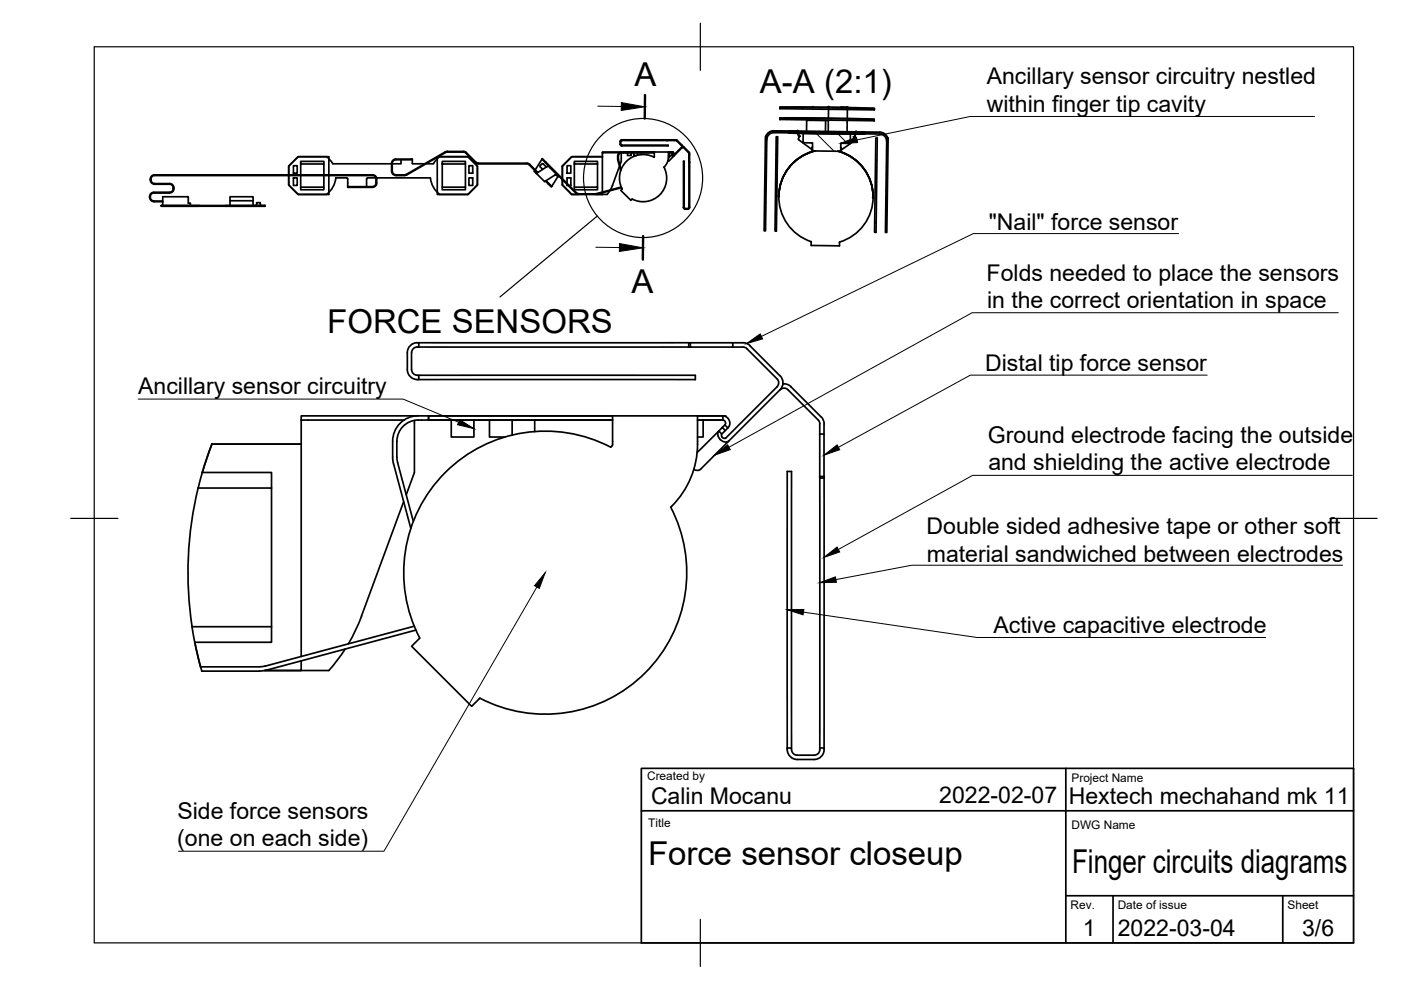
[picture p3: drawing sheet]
<svg xmlns="http://www.w3.org/2000/svg" width="297mm" height="210mm" viewBox="0 0 297 210" stroke-linecap="round" stroke-linejoin="round" font-family="sans-serif">
<!-- layer: Visible -->
<g fill="none" stroke="#000" stroke-width=".36">
<path d="M32.8 37.1h46.2M32.8 37.1a1.01 1.01 0 0 0-.9 1 1.01 1.01 0 0 0 .9 1h3.2M36 38.9h-3.2a.85 .85 0 0 1-.8-.8 .85 .85 0 0 1 .8-.9h46.2a.72 .72 0 0 1 .7 .8v.8a.75 .75 0 0 1-.7 .8M36 38.9a.9 .9 0 0 1 .9 .9M36 39.1a.75 .75 0 0 1 .7 .7M36.7 39.8v.2M36.9 39.8v.2M62.2 35.1h.8v1.6h-.8zM62.2 37.7h.8v1.6h-.8zM63.8 34.2h4.9v.6h-4.9zM63.8 39.7h4.9M63.8 34.8v2.3"/>
<path d="M63.8 37.2v2.5M68.7 37.2v3h-4.9v-.5M68.7 34.8v2.3M69.7 37.2v4h-6.5l-2-2v-2v2l2 2h6l1.2-1.3 .5-1 .3-1.2M74 39.6h5M74 39.6h-.3M79 37.1a.87 .87 0 0 1 .9 .9v.8a.94 .94 0 0 1-.9 .9h-5.3v-1.9l-2.5-.1M79.7 37.7l-1.9 .1-.1 1.8M79.8 37.7h11.4M83 34.7h-12.4l-.8-1-.6-.5h-6l-2 2v1.9v-1.9l2-2h6.5v3.9M83 34.6v1.7M83 36.3a.9 .9 0 0 0 .9 .9"/>
<path d="M83.9 33.7h3.5v.2h-3.5M83.9 37.1h1.9M83.9 33.7a.9 .9 0 0 0-.9 .9M83.9 33.9a.79 .79 0 0 0-.7 .7v1.7a.75 .75 0 0 0 .7 .8M85 33.9v.8h-1.8M86.2 37l-.4 .1M87.4 33.9v.8h2.6M90.3 34.7h1.6l1.3-1.5h6l2 2v4l-2 2h-6l-.8-.8-.7-1-.4-1.7M92.9 33.2h6.3l2 2v4l-2 2h-6.5v-7.8M93.8 39.7h4.9v.5h-4.9zM93.8 34.8h4.9v-.6h-4.9v5.5M94.5 32.3l-8.4 4.8-2.2 .1"/>
<path d="M94.8 32.3h3.4M94.8 32.1h3.4M94.9 32.2l-.4 .1M94.9 32.1l-.5 .1-8.3 4.8M98.2 32.1l.7 .2M98.2 32.2l.6 .2M98.7 34.8v4.9M98.8 32.5l2 2 .6 .2M98.9 32.4l2 2 .5 .2M99.4 37.7h.8v1.6h-.8zM99.4 35.1h.8v1.6h-.8zM101.4 34.6h10.3"/>
<path d="M101.4 34.7h10.3M111.7 34.6l.6 .2M111.7 34.7l.5 .2M112.2 35l1.7 1.7M112.3 34.9l1.7 1.7M113.3 36.3l2.2 2.2 .2-.1M113.4 36.2l-.1 .1zM113.4 36.2l.4 .5M113.8 36.7l.1-.1-.2 .2zM113.9 36.6l2.3-1.4 2.2 2.1M114.9 33.7l7.4 7.4 .4 .1h3.8M114.9 34.8l-.4 .4 .6 .7"/>
<path d="M114.9 34.7h.3M115 33.6l-1.5 2.4M115 33.6l7.4 7.4 .3 .1h3.8M115.2 34.8l.6 .6M115.8 38.3l1.2 1.2-.1 .1-1.3-1.2M116.6 35.5h.1M117.8 37.1l-2.1 1.3M117.8 37l.2-.1zM117.9 37l.4 .4M118.2 37.5l-1.2 2M118.4 37.3l-.2 .2zM119.2 38.1v1.1l2 2h1.4"/>
<path d="M120.2 35.1h.8v1.6h-.8zM120.2 38.9v-1.2h.8v1.6h-.3M120.2 39.1v.2h.3M121.8 34.2h4.9v.6h-4.9zM121.8 34.8v4.9M126.7 34.8v5.4h-4.9v-.5h4.9M127.7 33.2h-6.5l-2 2v2.7M127.7 32.4h3.7M127.7 32.4v.8M127.7 33.2v7.5M131 33.7l.6 2.5M131.1 33.7l.6 2.3"/>
<path d="M131.3 35.3l-1.9 5M131.5 30v.6M131.5 30.6l.2 .3h.2v-.1M131.7 32.4v1.8l-.3 .8M131.7 39.7l-5.3 1.4M131.8 39.8l-5.3 1.4M131.9 32.2a1.05 1.05 0 0 0-.9 1.5M131.9 32.4a.75 .75 0 0 0-.8 .7v.6M131.9 29.8l-.3 .2v.6l.3 .2M131.9 29.6l-.2 .1-.2 .3M131.9 29.6v.2M131.9 29.6h9.5"/>
<path d="M131.9 29.8h9.5M131.9 30.8h9.8M131.9 30.9h9.8M132.2 32.2v.2h-.4M133 32.4v.6h.8v-.6M134.4 32.4v.6h.5M135.2 32.4v.5M136 32.4v.4M141.4 29.6v.2M141.5 29.6l2 .1 1.2 1.3v.3M141.6 30.8v.1M141.7 32.4h.9"/>
<path d="M141.8 34.1h-.2M141.9 32.4v.6h-.2M142.5 32.8l.1-.2 .1 .1-.1 .2zM142.6 32.6l.1-.1v.2M142.6 32.9l.1 .1M142.6 32.2h-14.9v.2M142.6 32.2a.24 .24 0 0 1 .3 .2 .24 .24 0 0 1-.1 .3M142.6 32.2l.1 .3M142.7 32.3l-1-.1v.2a3.6 3.6 0 0 1-.9 3 5 5 0 0 1-.9 5.9 5 5 0 0 1-5.9 .9l-.2 .3-2.2-2.1 .3-.3a5.1 5.1 0 0 1 .9-5.9 5.1 5.1 0 0 1 5.9-.9v-1.1h-6.5v.2h6.5M142.8 33.1l-.3-.1v-.3l-.8 .8M143 29.6v.2h-1.5M143 29.8h.5l1 1.1 .1 .3"/>
<path d="M144.5 31.2l-1.8 1.8M144.7 31.1l.3 .1 1.1 1.1M146 32.4l-1.1-1.1h-.3l-2.8 2.8M146 32.4v.5M146 34.4h.2zM146.1 34.4v9.5M146.1 32.2l.1 2.2M146.2 32.9h-.2v1.5M146.2 34.4v9.5M162.3 29h.3l-.3 20h-.3zM164.6 29h.3l-.3 20h-.3zM165.3 25.3l20 .3"/>
<path d="M165.3 25l20 .3M165.3 25v.3M165.4 22.8v.2l20 .3v-.2M165.4 22.7l20 .3M165.4 25.3h.1M165.4 25h10l10 .3M165.4 22.7h14.3l-1.3 .1 7 .2M165.4 22.7v.3M167.3 27.9l16 .2v.3l-16-.2zM167.3 28.2l-3.2-.1a1.49 1.49 0 0 0-1.5 1.5M169.1 27.8l-5-.1a1.75 1.75 0 0 0-1.7 1.2M169.2 28.3l.1 .3"/>
<path d="M169.2 28.3l.1 .4M169.6 28.9l-.3-.3 .2 .4M169.6 28.9l-.3 .4v.3l2.8 2.1M170.3 28.3l10 .1v2h-2l-.1 1.7-5.9-.1v-1.7h-2zM171 27.8v-2.3l4 .1v2.3M172.1 31.7l.2 .4M172.2 32.1a10 10 0 0 0-7.1 9.5M172.3 31.1l-.2 .4 .2 .2M172.9 32a10 10 0 0 0-7.8 9.6 10 10 0 0 1 7.1-9.5M172.9 32a10 10 0 0 0-7.8 9.3 10 10 0 0 0 6.9 9.9v.8l6 .1v-.7a10.1 10.1 0 0 0 7.1-9.8 10.1 10.1 0 0 0-7.5-9.5M175.6 25.5v2.4M175.7 23.2l-.1 1.8"/>
<path d="M177.6 32a10 10 0 0 1 7.5 9.8 10 10 0 0 0-6.9-9.6M178.2 32.1v.1M178.2 32.2a10 10 0 0 1 6.9 9.6M178.3 31.2l.1 .4-.1 .2M179.6 25.5v2.4M179.7 22.8h.1M179.7 23.2l-.1 1.9M180.9 29l.4-.2v.2l-.2 .1M180.9 29l.3 .4v.4l-2.8 2M181.4 28.4l-.1 .4 .1-.3M181.5 28h5a1.74 1.74 0 0 1 1.7 1.3M183.3 28.4h3.2a1.49 1.49 0 0 1 1.5 1.5"/>
<path d="M185.3 25.3v.3M185.4 25.6h.1M185.4 23v.3M185.7 29.3h.3l-.3 20-.3-.1zM186.5 28.1l-19.2-.3v.1l16 .2v.3l-16-.2v-.3l-3.2-.1a1.74 1.74 0 0 0-1.7 1.1M186.5 28.1a1.81 1.81 0 0 1 1.7 1.2M188 29.3h.3l-.3 20h-.3zM31.7 41.7v.2M31.7 41.9a.9 .9 0 0 0 .9 .8M32.6 40.9h3.4M32.6 40.8h3.4M32.6 42.6h1.9"/>
<path d="M32.6 42.8h1.9M32.6 40.9a.85 .85 0 0 0-.7 .9 .85 .85 0 0 0 .7 .8M32.6 40.8a.9 .9 0 0 0-.9 .9M34.2 43.6h8v.1h-8zM34.2 43.6h22v.1h-2v-.1M34.2 43.6v.1h8v-.1M34.5 43.6v-1.9h5.4v1.4h.5v.5M36.7 40a.75 .75 0 0 1-.7 .8M36.9 40a.9 .9 0 0 1-.9 .9M42.2 43.7h12M48.8 43.6v-1h4.9v1M48.8 42.6v-.9h4.9v.9"/>
<path d="M54.2 43.6h2v.1h-2zM54.2 43.6h-6.5v.1M54.4 43.6v-.6h.8v.6M127.7 40.9v.3M129.3 40.5l-.6 .7h-2.3M144.9 44l.4 .2h.5M144.9 44l.2 .3 .7 .1M145.1 44v-9.7l-.2-.1v9.8M146.2 44v.2l-.4 .2M146.2 44l-.4 .2M86.4 78.4a2.11 2.11 0 0 0 2.1 2.1M87.3 78.4a1.28 1.28 0 0 0 1.5 1.2"/>
<path d="M88.8 79.6v.9h-.3M88.8 72.7a2.11 2.11 0 0 0-2.4 2.1v3.6M88.8 73.6a1.23 1.23 0 0 0-1.5 1.2l-.1 3.6M88.8 72.7v.9M88.8 79.6h58.6v.9M88.8 72.7h57.2M88.8 73.6h57.2M146 72.7h.4v.9h-.4M146 72.7v.9M146.4 72.7h11.1M155.4 72.7v.9h-9M155.4 73.6h2.1"/>
<path d="M157.5 72.7a2.11 2.11 0 0 1 1.5 .6M157.5 73.6l.9 .3M158.3 73.9l6.4 6.4a1.2 1.2 0 0 1 0 1.7l-10.8 10.9a.64 .64 0 0 1-.7-.2 .64 .64 0 0 1-.2-.7M159 73.3l6.4 6.4a2.11 2.11 0 0 1 0 2.9M44.9 94.2h19M44.9 94.2l-2 6h14.7v3.3M63.9 89.1h21.8M63.9 89.1v5.1M63.9 94.2v45M84.1 93.6v3.3M84.2 96.9l.1 1.2 3.3 12.4M87.9 89.1v11.1l-1.8 4.7"/>
<path d="M88.7 88.2a5.4 5.4 0 0 0-5.5 5.4l.2 4.4 3.7 14M88.7 89.1a4.5 4.5 0 0 0-4.5 4.5M88.8 80.5h58.6M90.9 88.2v.9h-2.3M95.7 89.1v3.6h4.8v-3.6M103.8 89.1v3.6h3.3M108.6 89.1v3.2M113.4 89.1v2.4M129.9 89.1h-39v-.9h39v6M129.9 94.2l-.4 .6a30 30 0 0 0-35.1 5.4 30 30 0 0 0-5.4 35.1M147.9 94.2a18.6 18.6 0 0 1-5.5 13.1M147.9 89.1h5.4"/>
<path d="M148.5 99.5a1.16 1.16 0 0 1-1.4 0M149.1 89.1v3.6h-1.2M153.1 90.6l.7 .7-.8 .7-.6-.6zM153.1 90.6l.6-.5 .6 .6-.5 .6M153.3 88.2h-89.4v.9M153.3 88.2l.4 .1a1.51 1.51 0 0 1 .6 2.4M153.3 88.2v.9l.4 .2 .1 .4-.1 .4M153.9 88.3v-.1h-6v6M154.5 93.5a1.58 1.58 0 0 1-1.8-.3 1.58 1.58 0 0 1-.3-1.8l-4.6 4.6M165.4 82.6l-16.9 16.9M165.4 82.6a1.18 1.18 0 0 1 1.7 0l6.6 6.7 .1 .6v2.1M166 81.4h.7l.7 .4 6.7 6.6a2.11 2.11 0 0 1 .6 1.5"/>
<path d="M174.7 89.9v11.1M174.7 92h-.9v9M42 103.5h15.6v29.4h-16.9M42.9 100.2a75.7 75.7 0 0 0-2.2 32.7M85.6 106.4l-9.2 25-1.4 2.9-1.1 2.2M142.4 107.3l-.2 .2a30 30 0 0 1-5.4 35.1 30 30 0 0 1-35.1 5.4l-1.7 1.7-12.7-12.7 1.7-1.7M173.8 101h.9v.4h-.9zM173.8 101.3v57.2M174.7 101.3v57.2M40.7 132.9l.6 3.3M41.3 136.2l1.2 5.2M57.6 132.9v3.3h-16.3"/>
<path d="M73.2 137.6l-1.7 2.4-1.8 2.2h-13.6h7.8v-2.1M87.8 132.8l-31.6 8.4M88.2 133.6l-31.8 8.5-1.4 .2M42.5 141.4l.3 .9M42.8 142.3h12.2M56.2 141.2l-1.2 .2h-12.5M167.8 158.5v-58.4v-.1h-.9v58.5M174.7 158.9a2.11 2.11 0 0 1-2.1 2.1h-3.6a2.17 2.17 0 0 1-2.1-2.4h.9a1.28 1.28 0 0 0 1.2 1.5h3.6a1.23 1.23 0 0 0 1.2-1.5h.9v.3"/>
</g>
<g fill="#000" stroke="#000" stroke-width=".21">
<circle cx="169.1" cy="27.8" r=".17"/>
<circle cx="172.4" cy="22.7" r=".17"/>
<circle cx="175.7" cy="22.7" r=".17"/>
<circle cx="178.2" cy="32.1" r=".17"/>
<circle cx="178.4" cy="22.8" r=".17"/>
<circle cx="179.7" cy="22.7" r=".17"/>
<circle cx="181.5" cy="28" r=".17"/>
<circle cx="165.1" cy="41.6" r=".17"/>
<circle cx="185.1" cy="41.8" r=".17"/>
<circle cx="185.1" cy="41.9" r=".17"/>
</g>
<!-- layer: Border -->
<path d="M20 9.9h267v190h-267zM148.5 4.9v10M15 109.9h10M282 109.9h10M148.5 194.9v10" fill="none" stroke="#000" stroke-width=".25"/>
<!-- layer: TitleBlock -->
<path d="M136 162.9h151v37h-151zM136 171.9h151M226 162.9v37M226 189.9h61M236 189.9v10M272 189.9v10" fill="none" stroke="#000" stroke-width=".36"/>
<!-- layer: Annotations -->
<path d="M131.7 21.8l5 .8-5 .8zM178.3 30.4l3.3-1.3 .2 1.1zM131.3 51.6l5 .9-5 .8zM158.3 72.8l2.9-2 .5 1.1zM97.5 89l3 1.9-3.5-.8zM151.5 96.5l2.8-2.2 .5 1zM174.7 96.5l2.8-2.2 .5 1zM174.7 118.2l2.8-2.2 .5 1zM115.6 121.4l-1.3 3.3-1-.5zM166.9 129.3l3.5-.1-.1 1.2zM173.8 123.5l3.3-1.2 .2 1.2z" fill="#000" stroke="#000" stroke-width=".21"/>
<path d="M126.7 22.5l5 .1M278.7 24.7h-73l-24 5M126.3 52.4l5 .1M249.9 49.5h-43.5l-45 21.8M255.9 79.5h-50.2l-27.9 15.3M283.7 66.3h-77.6l-51.5 28.5M29.3 84.6h56.2l11.7 4.9M284.6 119.8h-91.3l-16.1 3.1M286.7 100.8h-80.5l-28.4 15.7M113.8 124.5l-32.4 56h-43.6M170.3 129.8l36.8 5.4h61.2" fill="none" stroke="#000" stroke-width=".21"/>
<!-- layer: Hatching -->
<g fill="none" stroke="#000" stroke-width=".21">
<path d="M162.5 36.4l-.3 .5M162.6 29.9l-.3 .5M164.8 38.8l-.4 .5M164.8 32.3l-.3 .5M165.4 25l-.1 .1M166.7 22.7l-.2 .4M167.4 27.9l-.1 .2M168.5 28l-.3 .3M169 25.1l-.2 .3M170.3 30l.3 .3M170.3 22.8l-.1 .3M171 28l-.2 .3"/>
<path d="M172.3 32h.1M172.7 25.1l-.2 .3M172.9 28l-.3 .3M173.1 28.3l3.7 3.8M174 22.9l-.2 .2M174.6 28l-.1 .3M176.3 25.2l-.2 .3M177.4 28.1l-.3 .3M177.6 22.9l-.2 .3M177.6 28.4l2.1 2M178.3 28.1l-.2 .3M179.9 25.2l-.1 .3"/>
<path d="M181.3 23l-.2 .3M181.8 28.1l-.3 .3M181.9 28.1l-.1 .3M183.6 25.3l-.2 .3M184.9 23l-.2 .3M185.9 33.9l-.3 .5M188.2 36.3l-.3 .6M188.3 29.8l-.3 .6M162.4 42.9l-.3 .5M164.7 45.3l-.3 .5M185.8 46.9l-.4 .5M185.8 40.4l-.3 .5"/>
<path d="M188.1 42.8l-.3 .6"/>
</g>
<!-- layer: Annotations -->
<path d="M136.8 20.1l-.1 5M136.4 50.1l-.1 4.9" fill="none" stroke="#000" stroke-width=".51"/>
<g fill="none" stroke="#000" stroke-width=".25">
<path d="M126.6 45.8l-20.6 17.2"/>
<circle cx="136.3" cy="37.7" r="12.6"/>
</g>
<g font-size="7">
<text x="134.5" y="18.2">A</text>
<text x="161.1" y="19.8">A-A (2:1)</text>
<text x="133.9" y="62.1">A</text>
<text x="69.4" y="70.6">FORCE SENSORS</text>
<text x="137.4" y="183.5">Force sensor closeup</text>
<text x="227.3" y="185.2">Finger circuits diagrams</text>
</g>
<g font-size="4.9">
<text x="209.2" y="17.8">Ancillary sensor circuitry nestled</text>
<text x="209.2" y="23.7">within finger tip cavity</text>
<text x="209.6" y="48.8">&quot;Nail&quot; force sensor</text>
<text x="209.2" y="59.5">Folds needed to place the sensors</text>
<text x="209.3" y="65.3">in the correct orientation in space</text>
<text x="29.3" y="83.6">Ancillary sensor circuitry</text>
<text x="208.9" y="78.6">Distal tip force sensor</text>
<text x="209.5" y="93.9">Ground electrode facing the outside</text>
<text x="209.5" y="99.8">and shielding the active electrode</text>
<text x="196.5" y="113.3">Double sided adhesive tape or other soft</text>
<text x="196.5" y="119.1">material sandwiched between electrodes</text>
<text x="210.7" y="134.2">Active capacitive electrode</text>
<text x="37.6" y="173.6">Side force sensors</text>
<text x="138" y="170.6">Calin Mocanu</text>
<text x="199.1" y="170.3">2022-02-07</text>
<text x="226.6" y="170.4">Hextech mechahand mk 11</text>
<text x="37.6" y="179.5">(one on each side)</text>
<text x="229.6" y="198.6">1</text>
<text x="237" y="198.4">2022-03-04</text>
<text x="276.1" y="198.6">3/6</text>
</g>
<g font-size="2.5">
<text x="137.2" y="165.4">Created by</text>
<text x="227.2" y="165.8">Project Name</text>
<text x="137.4" y="175.4">Title</text>
<text x="227.2" y="175.8">DWG Name</text>
<text x="227" y="192.7">Rev.</text>
<text x="237" y="192.7">Date of issue</text>
<text x="273" y="192.7">Sheet</text>
</g>
</svg>
